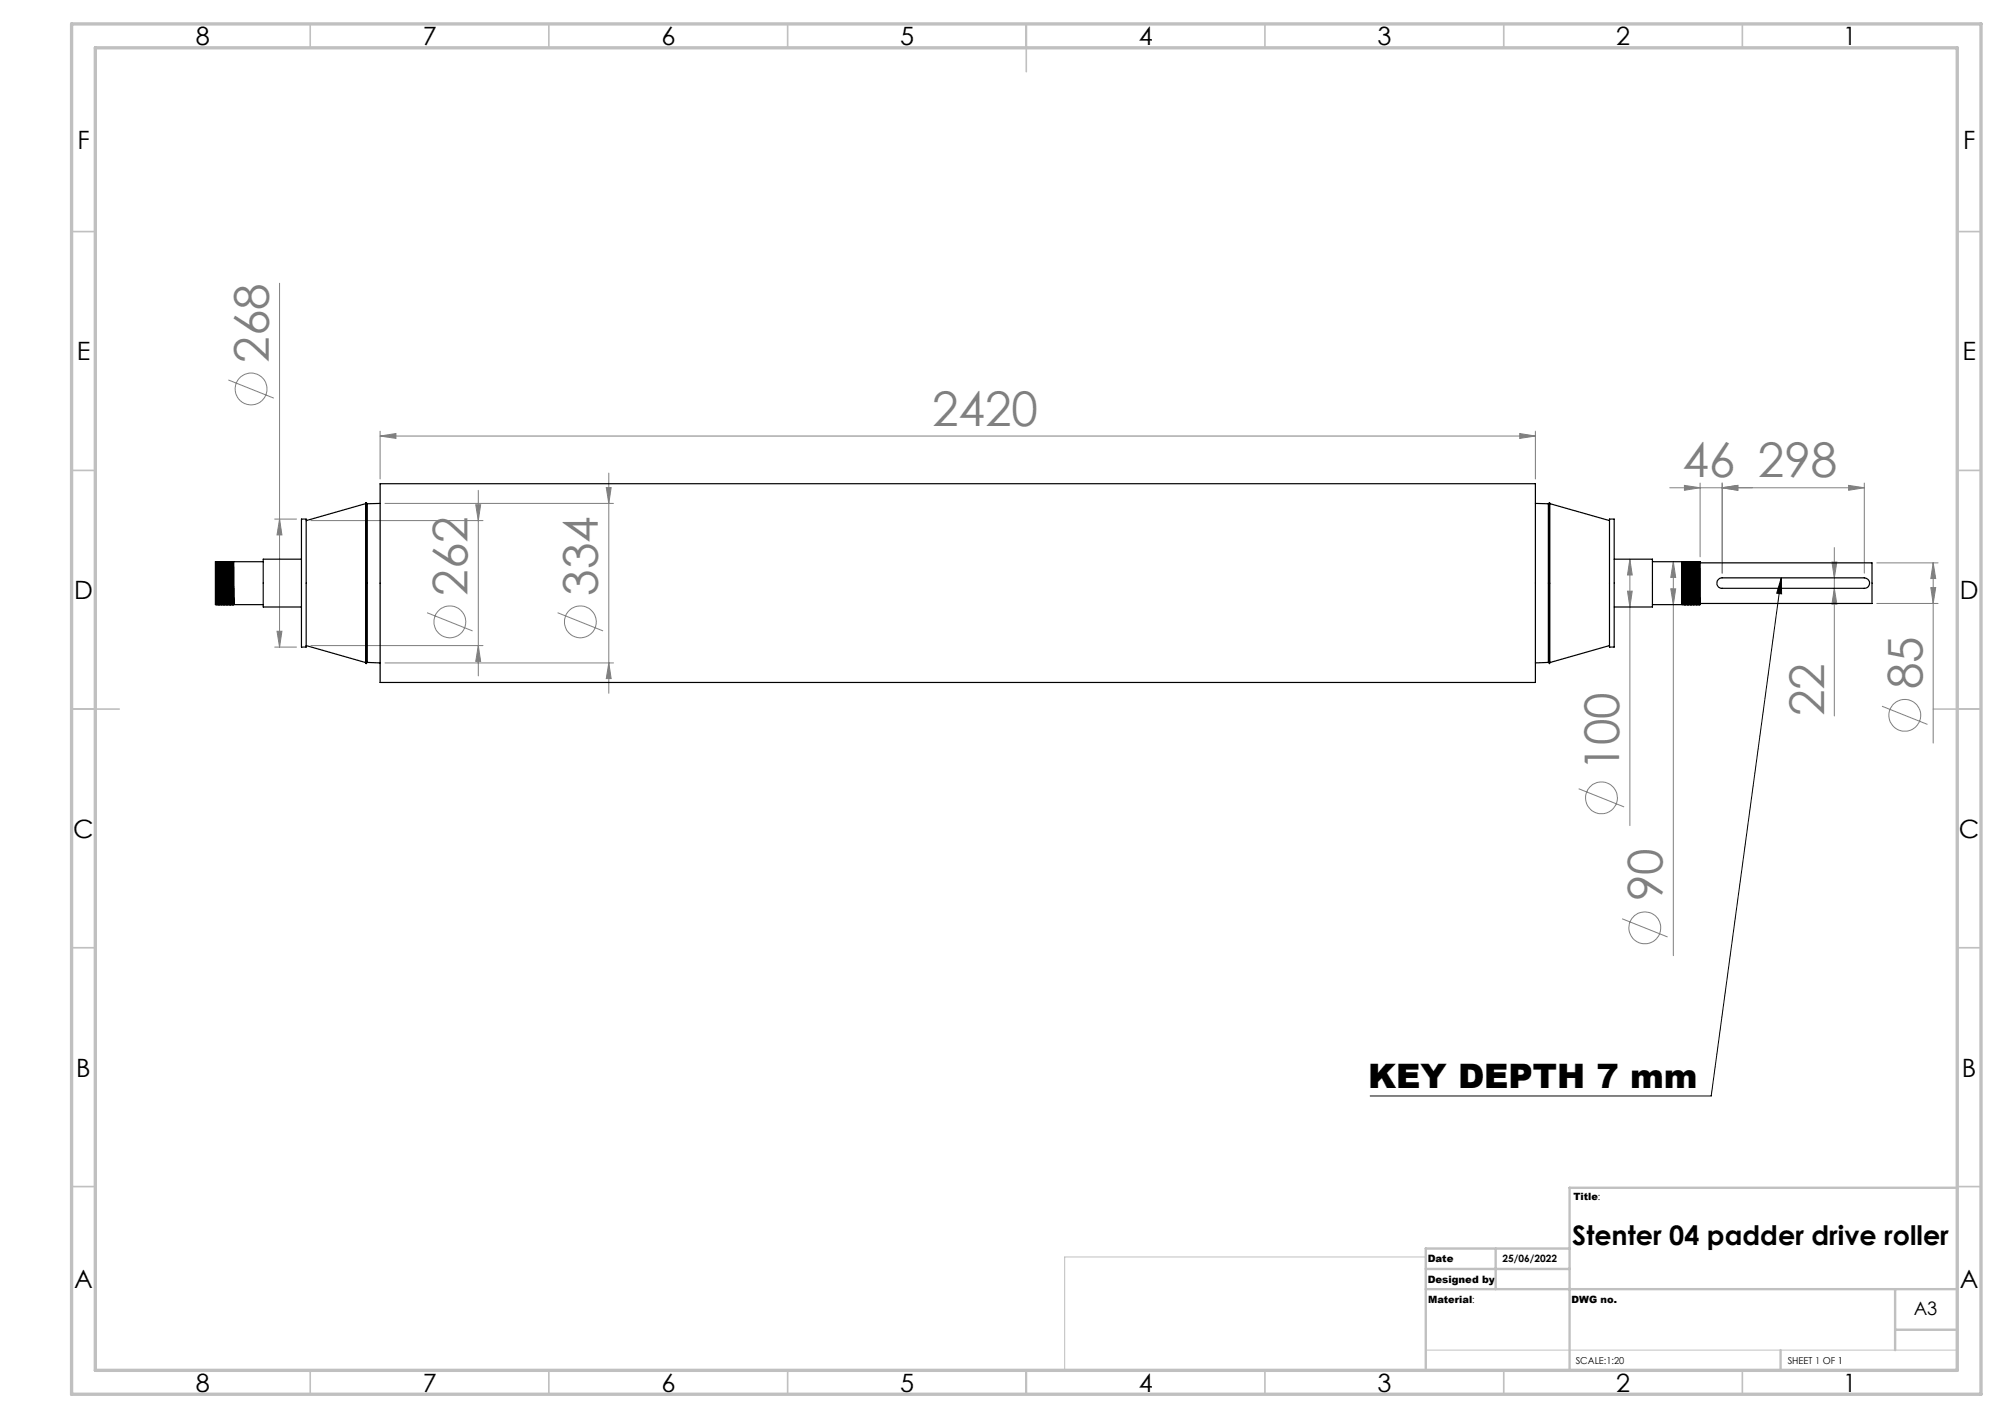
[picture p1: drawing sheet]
<svg xmlns="http://www.w3.org/2000/svg" width="420mm" height="297mm" viewBox="0 0 420 297" stroke-linecap="round" stroke-linejoin="round" font-family="sans-serif">
<g fill="none" stroke="#808080" stroke-width=".21">
<path d="M58.6 59.3v76.2M47.8 79.6l9.6 3.8M79.6 91.3l3.3-.5v1zM79.6 90.3v10M79.6 91.3h242M127.5 99.1v46.1M318.3 90.8l3.3 .5-3.3 .5zM321.6 90.3v10M57.5 108.7h4.6M58.6 108.7l.5 3.3h-1.1zM65.1 109h36.1M80.6 105.4h47.9"/>
<path d="M99.7 105.7h1l-.5 3.3zM100.2 102.7v38.9M127 102.1h1l-.5 3.3zM341.4 117.1l.5 3.3h-1zM341.4 117.1v55.8M350.5 117.6l.5 3.3h-1zM350.5 117.6v82.6M352.8 101.7l3.3 .5-3.3 .5zM356.1 101.2v15.4M360.8 101.2v18.8M360.8 102.2l3.2-.5v1zM383.8 117.7h1l-.6 3.3z"/>
<path d="M384.2 114.7v35.3M387.2 101.7l3.3 .5-3.3 .5zM390.5 102.2h-40.7M390.5 101.2v18.8M393.1 117.9h12.9M405 117.9l.5 3.3h-1zM405 117.9v37.7M57.5 135.5h4.6M58 132.2h1.1l-.5 3.3zM65.1 135.2h36.1M80.6 138.8h47.9M89.5 128.3l9.5 3.8"/>
<path d="M100.2 135.2l.5 3.3h-1zM116.8 128.3l9.5 3.8M127.5 138.8l.5 3.3h-1zM340.9 123.8h1l-.5 3.3zM350 123.3h1l-.5 3.3zM384.2 123.2l.6 3.3h-1zM393.1 126.4h12.9M404.5 123.1h1l-.5 3.3zM394.2 147.9l9.6 3.8M330.7 165.2l9.5 3.8M339.8 192.4l9.5 3.8"/>
<circle cx="52.6" cy="81.5" r="3.3"/>
<circle cx="94.2" cy="130.3" r="3.3"/>
<circle cx="121.6" cy="130.3" r="3.3"/>
<circle cx="399" cy="149.8" r="3.3"/>
<circle cx="335.5" cy="167.1" r="3.3"/>
<circle cx="344.6" cy="194.3" r="3.3"/>
</g>
<path d="M373.1 121l.1 3.4-1-.2zM373.1 121l-14.6 108.5h-71.5" fill="none" stroke="#000" stroke-width=".21"/>
<path d="M298.7 263.3h-75.7v23.7M298.7 282.8h111.3" fill="none" stroke="#c0c0c0" stroke-width=".21"/>
<g fill="none" stroke="#c0c0c0" stroke-width=".35">
<path d="M65 5v5M115 5v5M165 5v5M215 5v10M265 5v5M315 5v5M365 5v5M15 48.5h5M410 48.5h5M15 98.5h5M410 98.5h5M15 148.5h10"/>
<path d="M405 148.5h10M15 198.5h5M410 198.5h5M15 248.5h5M410 248.5h5M65 287v5M115 287v5M165 287v5M215 287v5M265 287v5M315 287v5M365 287v5"/>
</g>
<path d="M410 248.8h-81.2v38.2M298.7 265.8h30.1M298.7 270h111.3M313.3 261.5v8.5M328.8 261.5h-30.1v25.5M397 270v12.8M397 278.5h13M373 282.8v4.2" fill="none" stroke="#c0c0c0" stroke-width=".5"/>
<path d="M15 5h400v287h-400zM20 10h390v277h-390z" fill="none" stroke="#c0c0c0" stroke-width=".7"/>
<path d="M373.1 121l.1 3.4-1-.2z" fill="#000"/>
<g fill="#808080">
<path d="M318.3 90.8l3.3 .5-3.3 .5zM79.6 91.3l3.3-.5v1zM360.8 102.2l3.2-.5v1zM352.8 101.7l3.3 .5-3.3 .5z"/>
<path d="M360.8 102.2l3.2-.5v1zM387.2 101.7l3.3 .5-3.3 .5z"/>
<path d="M341.4 117.1l.5 3.3h-1zM340.9 123.8h1l-.5 3.3zM350.5 117.6l.5 3.3h-1zM350 123.3h1l-.5 3.3zM405 117.9l.5 3.3h-1zM404.5 123.1h1l-.5 3.3zM383.8 117.7h1l-.6 3.3zM384.2 123.2l.6 3.3h-1zM127 102.1h1l-.5 3.3zM127.5 138.8l.5 3.3h-1zM99.7 105.7h1l-.5 3.3zM100.2 135.2l.5 3.3h-1zM58.6 108.7l.5 3.3h-1.1zM58 132.2h1.1l-.5 3.3z"/>
</g>
<g fill="none" stroke="#000" stroke-width=".25">
<path d="M45.2 117.6l.1 9v-.1M45.2 117.6l.1 .1M45.2 117.6h-.1v9h.2M45.3 117.7v8.8M45.3 117.7h.1M45.3 117.7l.1 8.8M45.3 117.6v.1M45.3 117.6l.1 9M45.3 117.6h.1M45.4 117.6v.1M45.4 117.6v9v-.1M45.4 117.7h.1"/>
<path d="M45.4 117.7l.1 8.8M45.4 117.7l.2 8.8M45.5 117.6l-.1 .1M45.5 117.6v.1M45.5 117.6h.1M45.5 117.6l.1 9M45.5 117.6l.1 9v-.1M45.5 117.7h.1M45.5 117.7l.1 8.8M45.6 117.7v8.8M45.6 117.6v.1M45.6 117.6l.1 .1"/>
<path d="M45.6 117.6h.1M45.6 117.6l.1 9M45.6 117.6l.1 9 .1-.1M45.7 117.7l.1 8.8M45.7 117.7h.1M45.8 117.7l.1 8.8M45.8 117.6v.1M45.8 117.6l.1 9M45.8 117.6h.1M45.8 117.6l.1 .1M45.8 117.6l.1 9v-.1M45.9 117.7h.1"/>
<path d="M45.9 117.7l.1 8.8zM45.9 117.6v.1M45.9 117.6l.1 9M45.9 117.6h.1M46 117.6v9l.1-.1M46 117.6v.1M46 117.7h.1M46 117.7l.1 8.8M46.1 117.6l-.1 .1M46.1 117.6v.1M46.1 117.6h.1M46.1 117.6l.1 9"/>
<path d="M46.1 117.6l.1 9v-.1M46.1 117.7l.1 8.8M46.1 117.7h.1M46.2 117.7v8.8M46.2 117.6v.1M46.2 117.6l.1 9 .1-.1M46.2 117.6l.1 .1M46.2 117.6h.1M46.2 117.6l.1 9M46.3 117.7l.2 8.8-.1-8.8M46.3 117.7h.1M46.4 117.6v.1"/>
<path d="M46.4 117.6l.1 9M46.4 117.6h.1M46.4 117.6l.1 9v-.1M46.4 117.6l.1 .1M46.5 117.7v8.8M46.5 117.7h.1M46.5 117.7l.1 8.8M46.5 117.6v.1M46.5 117.6l.1 9M46.5 117.6h.1M46.6 117.6v.1M46.6 117.6v9v-.1"/>
<path d="M46.6 117.7h.1M46.6 117.7l.1 8.8M46.6 117.7l.2 8.8M46.7 117.6l-.1 .1M46.7 117.6v.1M46.7 117.6h.1M46.7 117.6l.1 9M46.7 117.6l.1 9v-.1M46.7 117.7h.1M46.7 117.7l.1 8.8M46.8 117.7v8.8M46.8 117.6v.1"/>
<path d="M46.8 117.6l.1 .1M46.8 117.6h.1M46.8 117.6l.1 9M46.8 117.6l.1 9 .1-.1M46.9 117.7l.1 8.8M46.9 117.7h.1M47 117.7l.1 8.8M47 117.6v.1M47 117.6l.1 9M47 117.6h.1M47 117.6l.1 .1M47 117.6l.1 9v-.1"/>
<path d="M47.1 117.8l.1 8.7zM47.1 117.7h.1M47.1 117.6v.1M47.1 117.6l.1 9M47.1 117.6h.1M47.2 117.6v9l.1-.1M47.2 117.6v.1M47.2 117.7h.1M47.2 117.7l.1 8.8M47.3 117.6l-.1 .1M47.3 117.6v.1M47.3 117.6h.1"/>
<path d="M47.3 117.6l.1 9M47.3 117.6l.1 9v-.1M47.3 117.7l.1 8.8M47.3 117.7h.1M47.4 117.7v8.8M47.4 117.6v.1M47.4 117.6l.1 9 .1-.1M47.4 117.6l.1 .1M47.4 117.6h.1M47.4 117.6l.1 9M47.5 117.7l.1 8.8M47.5 117.7h.1"/>
<path d="M47.6 117.7v8.8M47.6 117.6v.1M47.6 117.6l.1 9M47.6 117.6h.1M47.6 117.6l.1 .1M47.6 117.6l.1 9v-.1M47.7 117.7v8.8M47.7 117.7h.1M47.7 117.7l.1 8.8M47.7 117.6v.1M47.7 117.6l.1 9M47.7 117.6h.1"/>
<path d="M47.8 117.6v.1M47.8 117.6v9v-.1M47.8 117.7h.1M47.8 117.7l.1 8.8M47.8 117.7l.2 8.8M47.9 117.6l-.1 .1M47.9 117.6v.1M47.9 117.6h.1M47.9 117.6l.1 9M47.9 117.6l.1 9v-.1M47.9 117.7l.2 8.8M47.9 117.7h.1"/>
<path d="M48 117.7v8.8M48 117.6v.1M48 117.6l.1 .1M48 117.6h.1M48 117.6l.1 9M48 117.6l.1 9 .1-.1M48.1 117.7l.1 8.8M48.1 117.7h.1M48.2 117.7l.1 8.8M48.2 117.6v.1M48.2 117.6l.1 9M48.2 117.6h.1"/>
<path d="M48.2 117.6l.1 .1M48.2 117.6l.1 9v-.1M48.3 117.7h.1M48.3 117.7l.1 8.8zM48.3 117.6v.1M48.3 117.6l.1 9M48.3 117.6h.1M48.4 117.6v9l.1-.1M48.4 117.6v.1M48.4 117.7h.1M48.4 117.7l.1 8.8M48.5 117.6l-.1 .1"/>
<path d="M48.5 117.6v.1M48.5 117.6h.1M48.5 117.6l.1 9M48.5 117.6l.1 9v-.1M48.5 117.7l.1 8.8M48.5 117.7h.1M48.6 117.7v8.8M48.6 117.6v.1M48.6 117.6l.1 9 .1-.1M48.6 117.6l.1 .1M48.6 117.6h.1M48.6 117.6l.1 9"/>
<path d="M48.7 117.7l.1 8.8M48.7 117.7h.1M48.8 117.7v8.8M48.8 117.6v.1M48.8 117.6l.1 9M48.8 117.6h.1M48.8 117.6l.1 .1M48.8 117.6l.1 9v-.1M48.9 117.7v8.8M48.9 117.7h.1M48.9 117.7l.1 8.8M48.9 117.6v.1"/>
<path d="M48.9 117.6l.1 9h6.1M48.9 117.6h6.2M63.1 108.7h1v26.8h-1zM63.1 117.1h-8v10h8M76.6 105.5v33.3M76.6 105.5l-12.5 3.5M76.7 105.3v33.7M76.7 105.3l.2 .2M76.7 105.3l-.1 .2M76.9 105.5v33.2M79.6 101.3h242v41.6h-242zM79.6 105.4l-2.7 .1"/>
<path d="M321.6 105.4l2.7 .1M324.3 105.5v33.2M324.6 105.3v33.7M324.6 105.3l-.3 .2M324.6 105.3v.2M324.6 105.5v33.3M324.6 105.5l12.5 3.5M337.1 108.7h1v26.8h-1zM338.1 117.1h8v10h-8M346.1 117.6h6.1l.1 9M352.2 117.7l.2-.1 .1 9M352.3 117.7l.1 8.8"/>
<path d="M352.3 117.8l.1 8.7M352.4 117.6h.1M352.4 117.6l.1 9M352.5 117.8l.1 8.7M352.5 117.8v8.7M352.5 117.7v.1M352.5 117.7l.1 8.9M352.5 117.6h.1M352.6 117.7v.1M352.6 117.6v9M352.6 117.7h.1M352.6 117.8l.1 8.7"/>
<path d="M352.6 117.7l.1 8.8M352.7 117.7l-.1 .1M352.7 117.7l.1 8.9M352.7 117.6l.1 9M352.7 117.7h.1M352.7 117.8l.1 8.7M352.8 117.7v8.8M352.8 117.7h.2M352.8 117.6h.1M352.8 117.7l.1 8.9M352.8 117.6l.1 9M352.9 117.8l.1 8.7"/>
<path d="M352.9 117.7h.1M353 117.7v8.8M353 117.6h.1M353 117.7l.1 8.9M353 117.6l.1 9M353 117.7l.1-.1 .1 .7v8.3M353.1 117.8v8.7M353.1 117.7h.1M353.1 117.7l.1 8.8M353.1 117.6l.1 9M353.2 117.8l.1 8.7M353.3 117.7l-.1 .1"/>
<path d="M353.3 117.7l.1 8.9M353.3 117.6h.1M353.3 117.7v.1M353.3 117.6l.1 9M353.3 117.7l.1 8.8M353.3 117.8l.1 8.7M353.4 117.7l.2-.1 .1 9M353.4 117.7v.1M353.4 117.6h.1M353.4 117.7l.1 8.9M353.4 117.6l.1 9M353.5 117.8l.1 8.7"/>
<path d="M353.5 117.7h.1M353.6 117.7v8.8M353.6 117.6h.1M353.6 117.6l.1 9M353.7 117.8l.1 8.7M353.7 117.8v8.7M353.7 117.7v.1M353.7 117.7l.1 8.9M353.7 117.6h.1M353.8 117.7v.1M353.8 117.6v9M353.8 117.7h.1"/>
<path d="M353.8 117.8l.1 8.7M353.8 117.7l.1 8.8M353.9 117.7l-.1 .1M353.9 117.7l.1 8.9M353.9 117.6l.1 9M353.9 117.7h.1M353.9 117.8l.1 8.7M354 117.7v8.8M354 117.7h.2M354 117.6h.1M354 117.7l.1 8.9M354 117.6l.1 9"/>
<path d="M354.1 117.8l.1 8.7M354.1 117.7h.1M354.2 117.7v8.8M354.2 117.6h.1M354.2 117.7l.1 8.9M354.2 117.6l.1 9M354.2 117.7l.1-.1 .1 .7v8.3M354.3 117.8v8.7M354.3 117.7h.1M354.3 117.7l.1 8.8M354.3 117.6l.1 9M354.4 117.8l.1 8.7"/>
<path d="M354.5 117.7l-.1 .1M354.5 117.7l.1 8.9M354.5 117.6h.1M354.5 117.7v.1M354.5 117.6l.1 9M354.5 117.7l.1 8.8M354.5 117.8l.1 8.7M354.6 117.7h.2M354.6 117.7v.1M354.6 117.6h.1M354.6 117.7l.1 8.9M354.6 117.6l.1 9"/>
<path d="M354.7 117.7l.1 8.8M354.7 117.8l.1 8.7M354.8 117.6h.1M354.8 117.7l.1 8.9M354.8 117.6l.1 9M354.8 117.7l.1 .1M354.9 117.8v8.7M354.9 117.7h.1M354.9 117.7l.1 8.8M354.9 117.7v.1M354.9 117.7l.1 8.9M354.9 117.6l.1 9"/>
<path d="M355 117.7h.1l.1 8.9M355 117.7h.1M355 117.8l.1 8.7M355 117.7l.1 8.8M355.1 117.6l.1 9M355.1 117.7h.1M355.1 117.8l.1 8.7M355.2 117.7v8.8M355.2 117.7h.2M355.2 117.6h.1M355.2 117.7l.1 8.9M355.2 117.6l.1 9"/>
<path d="M355.3 117.8l.1 8.7M355.3 117.7h.1M355.4 117.7v8.8M355.4 117.6h.1M355.4 117.7l.1 8.9M355.4 117.6l.1 9M355.4 117.7l.1-.1 .1 .7v8.3M355.5 117.8v8.7M355.5 117.7h.1M355.5 117.7l.1 8.8M355.5 117.6l.1 9M355.6 117.8l.1 8.7"/>
<path d="M355.7 117.7l-.1 .1M355.7 117.7l.1 8.9M355.7 117.6h.1M355.7 117.7v.1M355.7 117.6l.1 9M355.7 117.7l.1 8.8M355.7 117.8l.1 8.7M355.8 117.7l.2-.1 .1 9M355.8 117.7v.1M355.8 117.6h.1M355.8 117.7l.1 8.9M355.8 117.6l.1 9"/>
<path d="M355.9 117.7l.1 8.8M355.9 117.8l.1 8.7M356 117.6h.1M356 117.6h.1v9M356.1 117.9h36v8.5h-36M45.3 126.5h.1M45.4 126.5h.1M45.5 126.5h-.1M45.5 126.5h.1M45.6 126.6h.1M45.6 126.5h.1M45.7 126.6h.1"/>
<path d="M45.8 126.5h.1M45.9 126.6h.1M45.9 126.5h.1M46.1 126.5h.1M46.2 126.6h.1M46.2 126.5h.1M46.3 126.6h.1M46.5 126.5h.1M46.6 126.5h.1M46.7 126.5h-.1M46.7 126.5h.1M46.8 126.6h.1"/>
<path d="M46.8 126.5h.1M46.9 126.6h.1M47 126.5h.1M47.1 126.6h.1M47.1 126.5h.1M47.3 126.5h.1M47.4 126.6h.1M47.4 126.5h.1M47.5 126.6h.1M47.6 126.5h.1M47.7 126.5h.1M47.8 126.6h.1"/>
<path d="M47.9 126.5h-.1M48 126.6h.1M48 126.5h.1M48.1 126.6h.1M48.2 126.5h.1M48.3 126.6h.1M48.3 126.5h.1M48.5 126.5h.1M48.6 126.6h.1M48.6 126.5h.1M48.7 126.6h.1M48.8 126.5h.1"/>
<path d="M48.9 126.5h.1M64.1 135.2l12.5 3.6M76.6 138.8l.1 .2M76.9 138.7l-.2 .3M76.9 138.7l2.7 .1M324.3 138.7l.3 .3M324.3 138.7l-2.7 .1M324.6 138.8v.2M337.1 135.2l-12.5 3.6M346.1 126.6h6.2M352.4 126.5l-.1 .1M352.4 126.5h.1"/>
<path d="M352.4 126.5l.1 .1M352.5 126.6h.1M352.5 126.5v.1M352.5 126.5h.1M352.6 126.5v.1M352.6 126.6h.1M352.7 126.5l-.1 .1M352.7 126.5h.1M352.7 126.5l.1 .1M352.8 126.6h.1M352.8 126.5v.1M352.8 126.5h.1"/>
<path d="M352.8 126.5l.1 .1M352.9 126.6h.1M353 126.5l-.1 .1M353 126.5h.1M353 126.5l.1 .1M353.1 126.6h.1M353.1 126.5v.1M353.1 126.5h.1M353.2 126.5v.1M353.2 126.6h.1M353.3 126.5l-.1 .1M353.3 126.5h.1"/>
<path d="M353.3 126.5l.1 .1M353.4 126.6h.1M353.4 126.5v.1M353.4 126.5h.1M353.4 126.5l.1 .1M353.5 126.6h.1M353.6 126.5l-.1 .1M353.6 126.5h.1M353.6 126.5l.1 .1M353.7 126.6h.1M353.7 126.5v.1M353.7 126.5h.1"/>
<path d="M353.8 126.5v.1M353.8 126.6h.1M353.9 126.5l-.1 .1M353.9 126.5h.1M353.9 126.5l.1 .1M354 126.6h.1M354 126.5v.1M354 126.5h.1M354 126.5l.1 .1M354.1 126.6h.1M354.2 126.5l-.1 .1M354.2 126.5h.1"/>
<path d="M354.2 126.5l.1 .1M354.3 126.6h.1M354.3 126.5v.1M354.3 126.5h.1M354.4 126.5v.1M354.4 126.6h.1M354.5 126.5l-.1 .1M354.5 126.5h.1M354.5 126.5l.1 .1M354.6 126.6h.1M354.6 126.5v.1M354.6 126.5h.1"/>
<path d="M354.6 126.5l.1 .1M354.7 126.6h.1M354.8 126.5l-.1 .1M354.8 126.5h.1M354.8 126.5l.1 .1M354.9 126.6h.1M354.9 126.5v.1M354.9 126.5h.1M355 126.5v.1M355 126.6h.1M355.1 126.5l-.1 .1M355.1 126.5h.1"/>
<path d="M355.1 126.5l.1 .1M355.2 126.6h.1M355.2 126.5v.1M355.2 126.5h.1M355.2 126.5l.1 .1M355.3 126.6h.1M355.4 126.5l-.1 .1M355.4 126.5h.1M355.4 126.5l.1 .1M355.5 126.6h.1M355.5 126.5v.1M355.5 126.5h.1"/>
<path d="M355.6 126.5v.1M355.6 126.6h.1M355.7 126.5l-.1 .1M355.7 126.5h.1M355.7 126.5l.1 .1M355.8 126.6h.1M355.8 126.5v.1M355.8 126.5h.1M355.8 126.5l.1 .1M355.9 126.6h.1M356 126.5l-.1 .1M356 126.5h.1"/>
<path d="M356 126.5l.1 .1M359.9 121.4l.7-.4h29.9a1.09 1.09 0 0 1 1.1 1.1 1.09 1.09 0 0 1-1.1 1.1h-29.7a1.08 1.08 0 0 1-1.1-.6 1.08 1.08 0 0 1 .2-1.2z"/>
</g>
<g font-size="10" fill="#808080">
<text x="56.3" y="76" transform="rotate(-90 56.3 76)">268</text>
<text x="195.3" y="89.1">2420</text>
<text x="352.4" y="100">46</text>
<text x="368.2" y="100">298</text>
<text x="97.9" y="124.7" transform="rotate(-90 97.9 124.7)">262</text>
<text x="125.3" y="124.7" transform="rotate(-90 125.3 124.7)">334</text>
<text x="382.1" y="150" transform="rotate(-90 382.1 150)">22</text>
<text x="402.7" y="144.3" transform="rotate(-90 402.7 144.3)">85</text>
<text x="339.2" y="161.6" transform="rotate(-90 339.2 161.6)">100</text>
<text x="348.2" y="188.8" transform="rotate(-90 348.2 188.8)">90</text>
</g>
<text font-size="7.1" x="286.6" y="227.9">KEY DEPTH 7 mm</text>
<text font-size="5.6" x="329.4" y="260.7">Stenter 04 padder drive roller</text>
<g font-size="5.3">
<text x="41" y="9.5">8</text>
<text x="88.5" y="9.5">7</text>
<text x="138.5" y="9.5">6</text>
<text x="188.5" y="9.5">5</text>
<text x="238.5" y="9.5">4</text>
<text x="288.5" y="9.5">3</text>
<text x="338.5" y="9.5">2</text>
<text x="386" y="9.5">1</text>
<text x="16.2" y="31.3">F</text>
<text x="411.2" y="31.3">F</text>
<text x="16.1" y="75.5">E</text>
<text x="411.1" y="75.5">E</text>
<text x="15.5" y="125.5">D</text>
<text x="410.5" y="125.5">D</text>
<text x="15.4" y="175.5">C</text>
<text x="410.4" y="175.5">C</text>
<text x="16" y="225.5">B</text>
<text x="411" y="225.5">B</text>
<text x="15.5" y="269.8">A</text>
<text x="410.5" y="269.8">A</text>
<text x="41" y="291.5">8</text>
<text x="88.5" y="291.5">7</text>
<text x="138.5" y="291.5">6</text>
<text x="188.5" y="291.5">5</text>
<text x="238.5" y="291.5">4</text>
<text x="288.5" y="291.5">3</text>
<text x="338.5" y="291.5">2</text>
<text x="386" y="291.5">1</text>
</g>
<text font-size="3.9" x="400.9" y="275.5">A3</text>
<g font-size="2.1">
<text x="329.6" y="251.4">Title:</text>
<text x="299.1" y="264.4">Date</text>
<text x="299.1" y="268.7">Designed by</text>
<text x="314.7" y="264.3">25/06/2022</text>
<text x="299.2" y="272.9">Material:</text>
<text x="329.2" y="272.9">DWG no.</text>
</g>
<g font-size="2">
<text x="330.1" y="285.6">SCALE:1:20</text>
<text x="374.5" y="285.6">SHEET 1 OF 1</text>
</g>
</svg>
